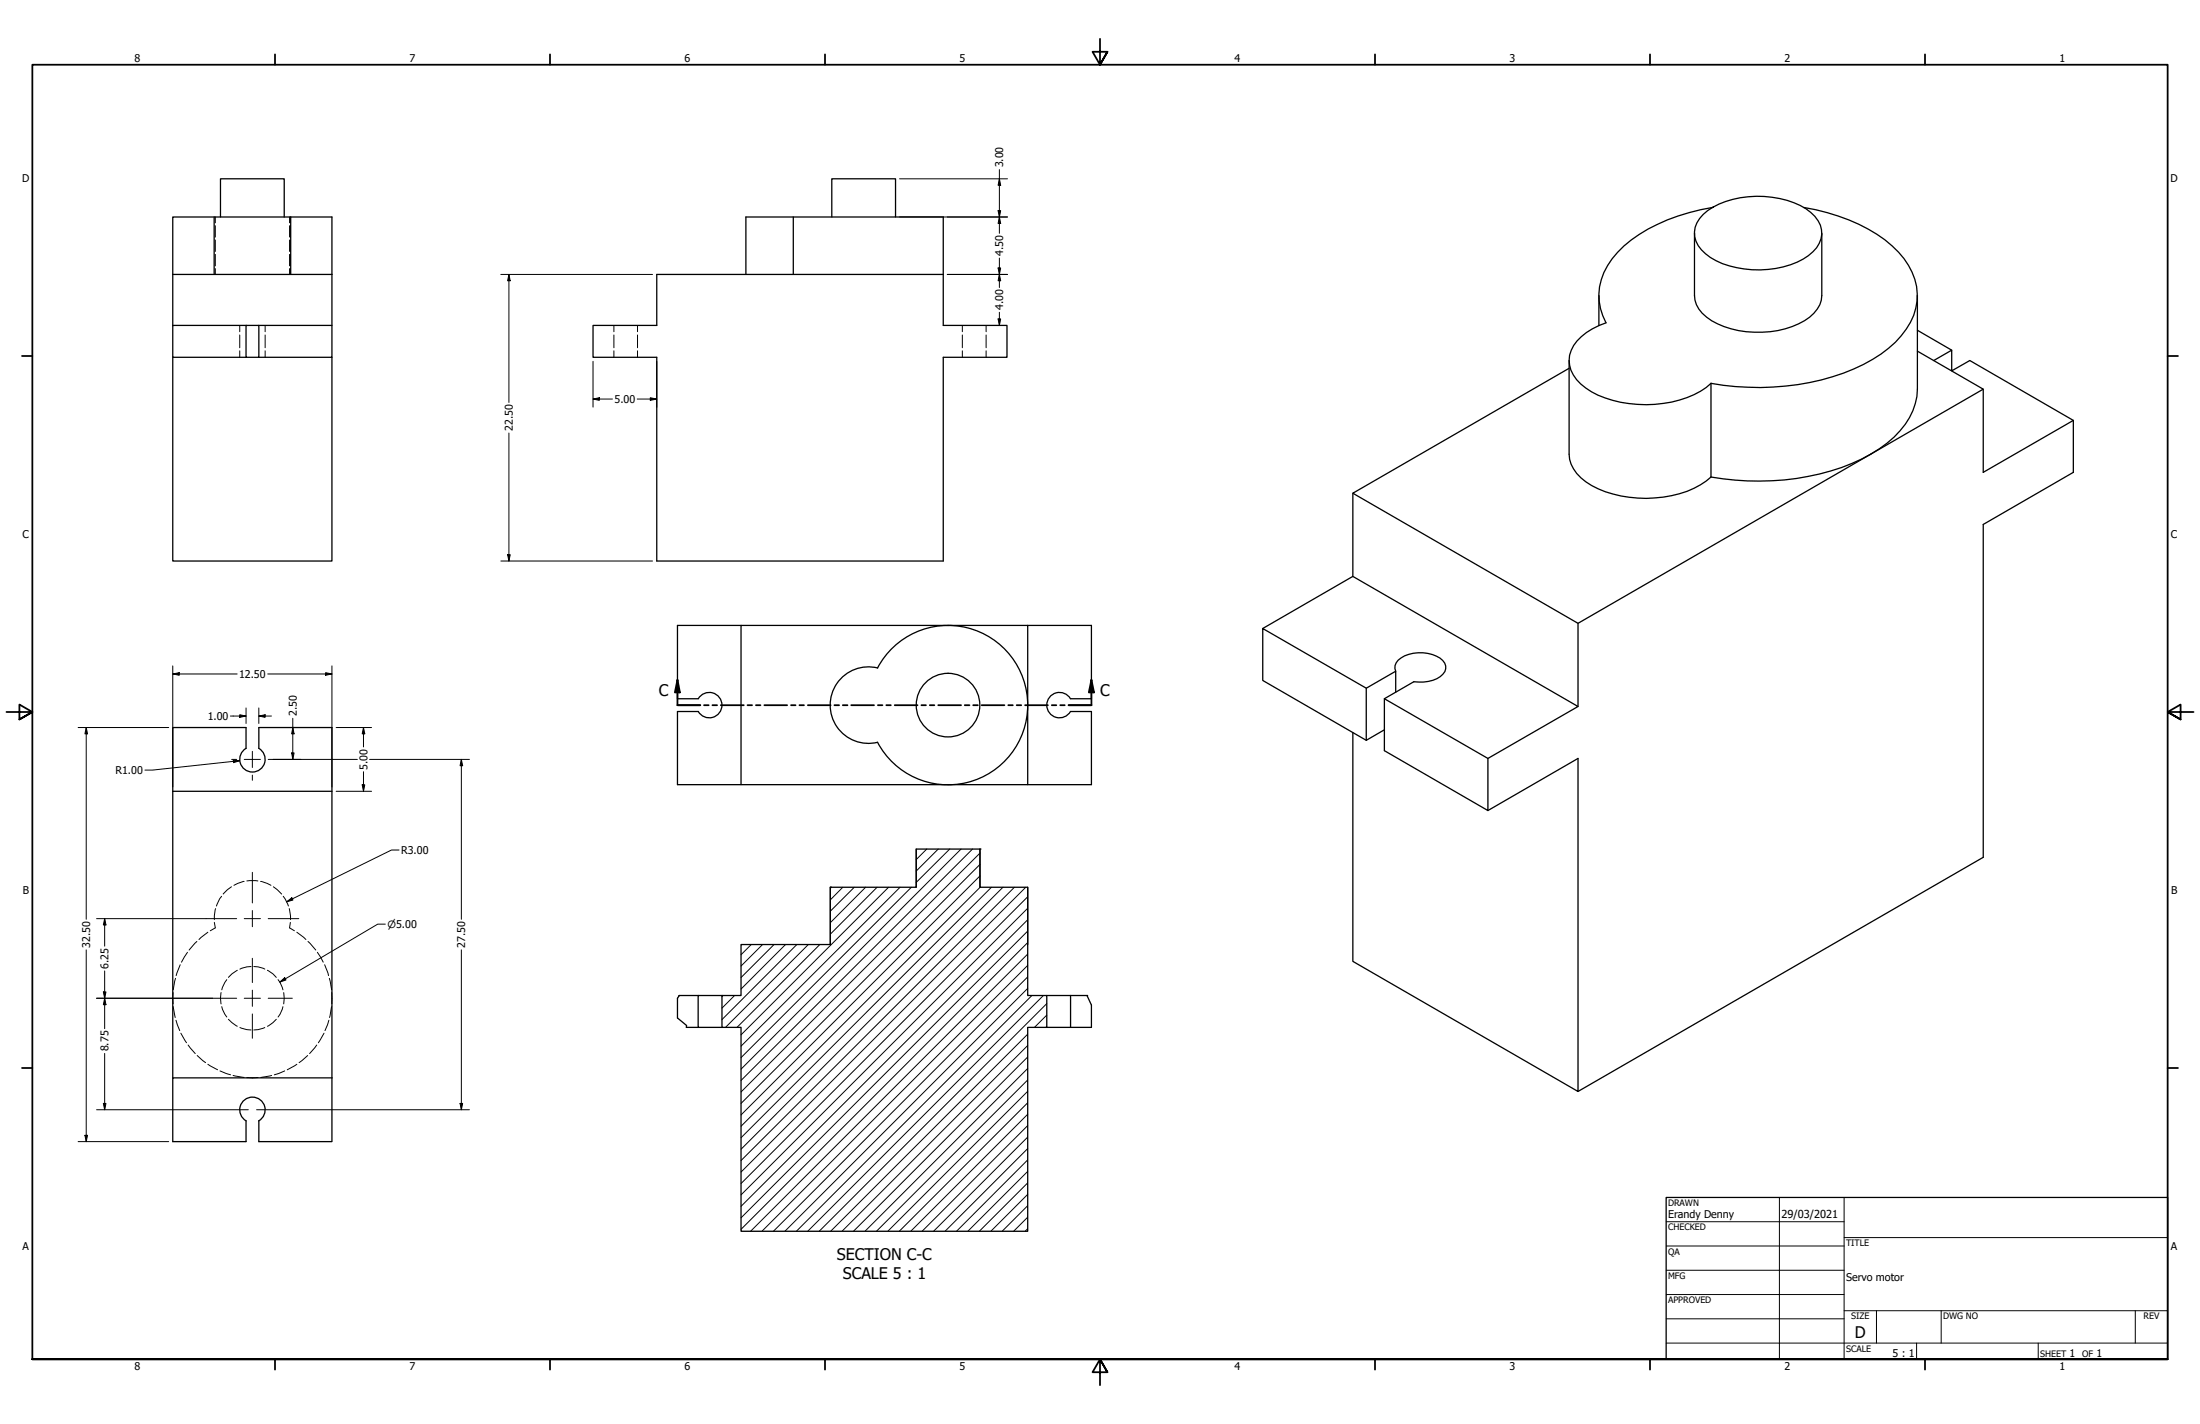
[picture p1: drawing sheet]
<svg xmlns="http://www.w3.org/2000/svg" width="864mm" height="559mm" viewBox="0 0 864 559" stroke-linecap="round" stroke-linejoin="round" font-family="sans-serif">
<!-- layer: Hatch (ANSI) -->
<g fill="none" stroke="#000" stroke-width=".39">
<path d="M363.8 333.2l-4.1 4.1M368.3 333.2l-8.6 8.6M372.8 333.2l-13.1 13.1M377.3 333.2l-86.4 86.3M381.8 333.2l-90.9 90.8M384.7 339.2l-93.8 93.8M384.7 334.8l-93.8 93.7M326.3 348.2l-.4 .4M330.8 348.2l-4.9 4.9M335.3 348.2l-9.4 9.4M339.8 348.2l-13.9 13.9M344.3 348.2l-18.4 18.4"/>
<path d="M348.8 348.2l-57.9 57.9M353.3 348.2l-62.4 62.3M357.8 348.2l-66.9 66.8M384.7 343.7l-93.8 93.8M384.7 348.2l-93.8 93.8M389.2 348.2l-98.3 98.3M393.7 348.2l-102.8 102.8M398.2 348.2l-107.3 107.2M402.7 348.2l-111.8 111.7M403.4 356.4l-112.5 112.5M403.4 351.9l-112.5 112.5M294.9 370.6l-4 4"/>
<path d="M299.3 370.6l-8.4 8.5M303.8 370.6l-12.9 13M308.4 370.6l-17.5 17.5M312.8 370.6l-29.4 29.5M317.3 370.6l-32.5 32.6M321.8 370.6l-32.5 32.6M403.4 378.8l-104.3 104.4M403.4 374.4l-108.8 108.8M403.4 369.9l-112.5 112.5M403.4 365.4l-112.5 112.5M403.4 360.9l-112.5 112.5M283.8 390.7l-.4 .4"/>
<path d="M288.4 390.7l-5 4.9M403.4 387.9l-95.3 95.3M403.4 383.3l-99.8 99.9M405.1 390.7l-92.5 92.5M409.6 390.7l-92.5 92.5M410.9 398.3l-4.8 4.9M410.9 393.8l-89.3 89.4M403.4 419.3l-63.9 63.9M403.4 414.8l-68.4 68.4M403.4 410.3l-72.9 72.9M403.4 405.8l-77.3 77.4M410.9 402.8l-.4 .4"/>
<path d="M403.4 437.3l-45.9 45.9M403.4 432.8l-50.4 50.4M403.4 428.2l-54.9 55M403.4 423.8l-59.4 59.4M403.4 459.7l-23.5 23.5M403.4 455.2l-27.9 28M403.4 450.7l-32.4 32.5M403.4 446.2l-36.9 37M403.4 441.7l-41.5 41.5M403.4 477.6l-5.5 5.6M403.4 473.1l-10 10.1M403.4 468.7l-14.5 14.5"/>
<path d="M403.4 464.2l-19 19M403.4 482.2l-1 1"/>
</g>
<!-- layer: Hidden (ANSI) -->
<g fill="none" stroke="#000" stroke-width=".39">
<path d="M84.5 85.2v2.2M84.5 88.6v4.4M84.5 94.2v4.5M84.5 99.8v4.5M113.7 85.2v2.2M113.7 88.6v4.4M113.7 94.2v4.5M113.7 99.8v4.5M84.5 105.4v2.3M113.7 105.4v2.3M94.1 127.7v2.5M94.1 131.4v5.1"/>
<path d="M94.1 137.7v2.5M104.1 127.7v2.5M104.1 131.4v5.1M104.1 137.7v2.5M241 127.7v2.5M241 131.4v5.1M241 137.7v2.5M250.3 127.7v2.5M250.3 131.4v5.1M250.3 137.7v2.5M377.8 127.7v2.5M377.8 131.4v5.1"/>
<path d="M377.8 137.7v2.5M387.1 127.7v2.5M387.1 131.4v5.1M387.1 137.7v2.5M84.6 356.6l-.5 4.3M87 351.7l-.8 1-1.2 2.8M90.9 348l-3.3 2.8M95.8 345.9l-4 1.5M96.9 345.7h4.3M102.3 345.9l4.1 1.5M107.3 348l3.3 2.8M111.2 351.7l2 3.8"/>
<path d="M113.5 356.6l.5 4.3M70.7 378.6l-1.5 4.2M73.6 373.7l-2.4 3.9M77.3 369.4l-3.1 3.4M81.6 365.8l-3.5 2.9M84.1 361.9l.4 2.2-2 1.2M98.6 379.3l-1.7 .1-2.7 .9M99.6 379.3l1.7 .1 2.6 .9M114 361.9l-.3 2.2 1.9 1.2M116.5 365.8l3.6 2.9M120.9 369.4l3.1 3.4M124.6 373.7l2.3 3.9"/>
<path d="M127.4 378.6l1.6 4.2M67.9 389.5v4.4M68 395l.8 4.3M68.9 383.9l-.9 4.5M86.8 389.5l-.2 2.2 .2 2.3M87.1 395l1.2 3 .7 1.1M89 384.4l-.7 1.1-1.2 2.9M89.7 400l3.5 2.7M93.2 380.7l-2.1 1.4-1.4 1.4M105 380.7l2.1 1.4 1.4 1.4M108.5 400l-1.4 1.3-2.1 1.4M109.2 384.4l.7 1.1 1.2 2.9"/>
<path d="M111.1 395l-1.2 3-.7 1.1M111.4 389.5v4.5M129.3 383.9l.9 4.5M130.2 395l-.9 4.3M130.2 389.5v4.4M69.1 400.4l1.4 4M71 405.4l2.2 3.8M73.9 410.1l2.7 3.3M77.4 414.2l3.3 2.8M81.6 417.6l3.8 2.2M94.2 403.2l2.7 .9 1.7 .1M103.9 403.2l-2.6 .9-1.7 .1"/>
<path d="M116.5 417.6l-3.7 2.2M120.8 414.2l-3.4 2.8M124.3 410.1l-2.8 3.3M127.2 405.4l-2.2 3.8M129.1 400.4l-1.5 4M86.4 420.2l4.1 1.6M91.5 422l4.3 .8M96.9 422.8h4.4M106.6 422l-4.2 .8M111.8 420.2l-4.1 1.6"/>
</g>
<!-- layer: Visible (ANSI) -->
<g fill="none" stroke="#000" stroke-width=".51">
<path d="M84.1 85.2v22.5M86.6 85.2v-15h25v15M114.1 85.2h-46.3v22.5M114.1 85.2h16.2v42.5M114.1 85.2v22.5M311.4 85.2h-18.6v22.5M326.5 85.2v-15h25v15M665.2 91.5v24.5a12 12 0 0 0 6.7 9.9 38.9 38.9 0 0 0 36.4 0 12.3 12.3 0 0 0 6.8-9.9v-24.5M668.6 84.1a32.6 32.6 0 0 1 23.9-7 29.7 29.7 0 0 1 19.9 7.8 9.3 9.3 0 0 1-.8 13.9 31.3 31.3 0 0 1-20.7 7.1 33.4 33.4 0 0 1-21.4-6.3 9.6 9.6 0 0 1-.9-15.5zM672.3 81.4a70.5 70.5 0 0 0-34.8 15.1 25.5 25.5 0 0 0-9.7 21.7l.5 2.9 2.1 5.6a22.2 22.2 0 0 0-13.6 10.8 11.4 11.4 0 0 0 3.7 13.2 38.5 38.5 0 0 0 25.7 8.1 41.5 41.5 0 0 0 23.5-6.7l1.9-1.7M708 81.4a70.7 70.7 0 0 1 34.7 15.1 25.9 25.9 0 0 1 9.8 21.6 27.8 27.8 0 0 1-11.1 18.6 76.7 76.7 0 0 1-40.6 14.8 108.6 108.6 0 0 1-29.2-1.1M67.8 107.7h62.5"/>
<path d="M67.8 107.7v20M311.4 107.7v-22.5h58.9v42.5h25v12.5h-25v80h-112.5v-80h-25v-12.5h25v-20h112.5M627.6 116v11.8M752.7 116v36.7a28 28 0 0 1-12 21.2 74.8 74.8 0 0 1-35.5 13.9 109.8 109.8 0 0 1-33.6-.6M96.6 127.7h5v12.5h-5zM96.6 127.7h-28.8v12.5h28.8M101.6 127.7h28.7v12.5h-28.7M752.7 137.8l25.8 14.9-159.1 91.9-88.3-51.1 84.8-49M752.7 129.6l13.4 7.8M67.8 140.2v80h62.5v-80M615.9 141.5v36.7a14.9 14.9 0 0 0 8.9 12.4 46.6 46.6 0 0 0 42.7-.4l4.1-3M671.6 150.4v36.8"/>
<path d="M759.1 141.5l7-4.1v8.1l7.1-4 40.7 23.5v20.4l-35.4 20.4v130.6l-159.1 91.9M778.5 152.7v32.7l35.4-20.4M531.1 193.5v32.7M290.9 245.4h112.5v62.5h-112.5zM290.9 245.4h-25v28.8h8.2a5 5 0 0 1 7.5-1.3 5 5 0 0 1 0 7.6 5 5 0 0 1-7.5-1.3h-8.2v28.7h25M403.4 245.4h25v28.8h-8.2a5 5 0 0 0-7.5-1.3 5 5 0 0 0 0 7.6 5 5 0 0 0 7.5-1.3h8.2v28.7h-25M495.7 246.6l35.4-20.4 88.3 51-35.3 20.4M619.4 244.6v32.6M330.2 266.1a15 15 0 0 1 14.3-4 31.3 31.3 0 0 1 47.4-9.6 31.3 31.3 0 0 1 0 48.4 31.3 31.3 0 0 1-47.4-9.6 15 15 0 0 1-16.7-7.2 15 15 0 0 1 2.4-18zM536.3 270.1l-40.6-23.5v20.4l40.6 23.5M547.9 263.4a4 4 0 0 1 2.1-5.2 14.4 14.4 0 0 1 16.4 1 3.9 3.9 0 0 1-1 6.3 14.9 14.9 0 0 1-10.4 2l-11.6 6.7v20.4l40.7 23.5v-20.5l-40.7-23.4M547.9 271.6v-8.2l-11.6 6.7v20.4l7.1-4.1"/>
<path d="M96.6 293.7v-8.2h-28.8v25M96.6 293.7a5 5 0 0 0-1.3 7.5 5 5 0 0 0 7.6 0 5 5 0 0 0-1.3-7.5M101.6 293.7v-8.2h28.7v25M531.1 287.5v89.8l88.3 51v-130.7l-35.3 20.5M359.7 333.2v15M384.7 333.2v15M325.9 348.2v22.4M403.4 348.2v22.4M290.9 370.6h35v-22.4h33.8v-15h25v15h18.7v42.5h7.5v12.5h-7.5v80h-112.5v-80h-7.5v-12.5h7.5zM265.9 391.7v7.8M266.6 390.7h7.5M283.4 390.7h-9.3v12.5h9.3"/>
<path d="M410.9 390.7h9.3v12.5h-9.3M420.2 390.7h6.7M428.4 394.4v8.8h-8.2M269.4 403.2h4.7M67.8 423h62.5v25h-28.7v-8.2a5 5 0 0 0 1.3-7.5 5 5 0 0 0-7.6 0 5 5 0 0 0 1.3 7.5v8.2h-28.8zM67.8 423v-112.5h62.5v112.5"/>
<circle cx="372.1" cy="276.7" r="12.5"/>
</g>
<!-- layer: Break Line (ANSI) -->
<path d="M265.9 399.5l3.6 2.9-.1 .8M266.6 390.7l-.7 1M426.9 390.7l1.5 3.7" fill="none" stroke="#000" stroke-width=".51"/>
<!-- layer: Visible (ANSI) -->
<g fill="#000">
<circle cx="384.7" cy="333.2" r=".25"/>
<circle cx="325.9" cy="348.2" r=".25"/>
</g>
<!-- layer: Section Line (ANSI) -->
<g fill="none" stroke="#000" stroke-width=".7">
<path d="M265.9 266.8l1 4.9h-2zM265.9 266.8v9.9h9M276.4 276.7h1.8M279.7 276.7h1.8M283 276.7h9M293.4 276.7h1.8M296.7 276.7h1.8M300 276.7h9M310.5 276.7h1.8M313.8 276.7h1.8M317.1 276.7h9M327.5 276.7h1.9"/>
<path d="M330.8 276.7h1.9M334.1 276.7h9M344.6 276.7h1.8M347.9 276.7h1.8M351.2 276.7h9M361.7 276.7h1.8M365 276.7h1.8M368.3 276.7h9M378.7 276.7h1.9M382 276.7h1.9M385.3 276.7h9M395.8 276.7h1.8"/>
<path d="M399.1 276.7h1.8M402.4 276.7h9M412.9 276.7h1.8M416.2 276.7h1.8M428.4 266.8l1.1 4.9h-2.1zM428.4 266.8v9.9h-8.9"/>
</g>
<g fill="#000">
<path d="M265.9 266.8l1 4.9h-2z" fill-rule="evenodd"/>
<path d="M428.4 266.8l1.1 4.9h-2.1z" fill-rule="evenodd"/>
</g>
<!-- layer: Border (ANSI) -->
<g fill="none" stroke="#000" stroke-width=".7">
<path d="M431.8 15.2v10.2l-2.9-5.1h5.8l-2.9 5.1 2.9-5.1M107.9 21.3v4.1M215.9 21.3v4.1M323.8 21.3v4.1M539.8 21.3v4.1M647.7 21.3v4.1M755.6 21.3v4.1M8.6 139.7h4.1M850.9 139.7h4.1M2.5 279.4h10.2l-5.1-2.9v5.8l5.1-2.9-5.1 2.9M861.1 279.4h-10.2l5.1-2.9v5.8l-5.1-2.9 5.1 2.9M8.6 419.1h4.1"/>
<path d="M850.9 419.1h4.1M12.7 533.4v-508h838.2v508h-838.2h838.2M107.9 533.4v4.1M215.9 533.4v4.1M323.8 533.4v4.1M434.7 538.5l-2.9-5.1 2.9 5.1h-5.8l2.9-5.1v10.2M539.8 533.4v4.1M647.7 533.4v4.1M755.6 533.4v4.1"/>
</g>
<!-- layer: Title (ANSI) -->
<g fill="none" stroke="#000" stroke-width=".39">
<path d="M654 479.4h69.9M698.5 469.9v63.5M723.9 469.9v63.5M654 488.9h69.9M654 498.5h69.9M723.9 485.6h127M654 508h69.9M654 517.5h69.9M723.9 514.3h127M736.6 514.3v12.7M762 514.3v12.7M838.2 514.3v12.7"/>
<path d="M654 527h196.9M752.3 527v6.4M800.1 527v6.4"/>
</g>
<path d="M654 469.9h196.9v63.5h-196.9z" fill="none" stroke="#000" stroke-width=".51"/>
<!-- layer: Dimension (ANSI) -->
<g fill="none" stroke="#000" stroke-width=".39">
<path d="M353.1 70.2h42.4M392.3 70.2l.5 2.5h-1zM392.3 66.5v25.1M353.1 85.2h42.4M391.8 82.7h1l-.5 2.5zM392.3 85.2l.5 2.5h-1zM196.6 107.7h59.6M199.8 107.7l.5 2.5h-1zM199.8 107.7v50.2M371.9 107.7h23.6M391.8 105.2h1l-.5 2.5zM392.3 107.7l.5 2.5h-1z"/>
<path d="M392.3 101.3v11.5M391.8 125.2h1l-.5 2.5zM392.3 122.6v5.1M232.8 156.6l2.5-.5v1zM232.8 156.6h7.6M232.8 141.8v18M250.1 156.6h7.7M255.3 156.1l2.5 .5-2.5 .5zM257.8 141.8v18M199.8 169.9v50.3M199.3 217.7h1l-.5 2.5zM196.6 220.2h59.6"/>
<path d="M67.8 264.5l2.6-.5v1zM67.8 264.5h25.3M67.8 261.3v47.6M96.6 277.8v6.1M101.6 277.8v6.1M105.1 264.5h25.2M127.8 264l2.5 .5-2.5 .5zM130.3 261.3v47.6M30.7 285.5h35.5M33.8 285.5l.6 2.5h-1.1zM33.8 285.5v75.2M90.4 281h6.2"/>
<path d="M91.6 298.3l2.5 .2-2.4 .8zM94.1 298.5l-34.2 3.7h-3M94.1 280.5l2.5 .5-2.5 .5zM101.6 281l2.5-.5v1zM101.6 281h5M107.3 298h33M114.5 295.5h.9l-.5 2.5zM114.9 285.5l.5 2.5h-.9zM114.9 281.9v16.1M132 285.5h13.9M142.7 285.5l.5 2.5h-1zM142.7 285.5v7.6"/>
<path d="M145.1 298h39.2M181.1 298l.5 2.5h-1zM181.1 298v62.7M132 310.5h13.9M142.2 308h1l-.5 2.5zM142.7 302.8v7.7M156.7 333.6h-3l-41.2 20.3M112.5 353.9l2.1-1.6 .4 .9zM33.8 372.7v75.3M37.9 360.5h43M41.1 360.5l.5 2.5h-1zM41.1 360.5v10.8"/>
<path d="M151.3 362.6h-3l-38.4 22.8M181.1 372.7v62.8M37.9 391.7h45.5M40.6 389.3h1l-.5 2.4zM41.1 391.7l.5 2.6h-1zM41.1 381v22.7M109.9 385.4l1.9-1.7 .5 .9zM41.1 413.4v22.1M37.9 435.5h59.6M40.6 433h1l-.5 2.5zM100.7 435.5h83.6M180.6 433h1l-.5 2.5z"/>
<path d="M30.7 448h35.5M33.3 445.5h1.1l-.6 2.5z"/>
</g>
<g fill="#000">
<path d="M392.3 70.2l.5 2.5h-1z" fill-rule="evenodd"/>
<path d="M391.8 82.7h1l-.5 2.5z" fill-rule="evenodd"/>
<path d="M392.3 85.2l.5 2.5h-1z" fill-rule="evenodd"/>
<path d="M199.8 107.7l.5 2.5h-1z" fill-rule="evenodd"/>
<path d="M391.8 105.2h1l-.5 2.5z" fill-rule="evenodd"/>
<path d="M392.3 107.7l.5 2.5h-1z" fill-rule="evenodd"/>
<path d="M391.8 125.2h1l-.5 2.5z" fill-rule="evenodd"/>
<path d="M232.8 156.6l2.5-.5v1z" fill-rule="evenodd"/>
<path d="M255.3 156.1l2.5 .5-2.5 .5z" fill-rule="evenodd"/>
<path d="M199.3 217.7h1l-.5 2.5z" fill-rule="evenodd"/>
<path d="M67.8 264.5l2.6-.5v1z" fill-rule="evenodd"/>
<path d="M127.8 264l2.5 .5-2.5 .5z" fill-rule="evenodd"/>
<path d="M33.8 285.5l.6 2.5h-1.1z" fill-rule="evenodd"/>
<path d="M91.6 298.3l2.5 .2-2.4 .8z" fill-rule="evenodd"/>
<path d="M94.1 280.5l2.5 .5-2.5 .5z" fill-rule="evenodd"/>
<path d="M101.6 281l2.5-.5v1z" fill-rule="evenodd"/>
<path d="M114.5 295.5h.9l-.5 2.5z" fill-rule="evenodd"/>
<path d="M114.9 285.5l.5 2.5h-.9z" fill-rule="evenodd"/>
<path d="M142.7 285.5l.5 2.5h-1z" fill-rule="evenodd"/>
<path d="M142.2 308h1l-.5 2.5z" fill-rule="evenodd"/>
<path d="M181.1 298l.5 2.5h-1z" fill-rule="evenodd"/>
<path d="M112.5 353.9l2.1-1.6 .4 .9z" fill-rule="evenodd"/>
<path d="M41.1 360.5l.5 2.5h-1z" fill-rule="evenodd"/>
<path d="M40.6 389.3h1l-.5 2.4z" fill-rule="evenodd"/>
<path d="M41.1 391.7l.5 2.6h-1z" fill-rule="evenodd"/>
<path d="M109.9 385.4l1.9-1.7 .5 .9z" fill-rule="evenodd"/>
<path d="M40.6 433h1l-.5 2.5z" fill-rule="evenodd"/>
<path d="M180.6 433h1l-.5 2.5z" fill-rule="evenodd"/>
<path d="M33.3 445.5h1.1l-.6 2.5z" fill-rule="evenodd"/>
</g>
<!-- layer: Center Mark (ANSI) -->
<g fill="none" stroke="#000" stroke-width=".39">
<path d="M90.9 298h2M95.9 298h6.3M99.1 294.8v6.4M105.3 298h2M99.1 304.2v2M99.1 357.3v6.4M99.1 342.3v12M80.9 360.5h12M95.9 360.5h6.3M99.1 376v9.6M105.3 360.5h12M83.4 391.7h9.5"/>
<path d="M95.9 391.7h6.3M99.1 388.6v6.3M99.1 397.9v9.5M105.3 391.7h9.4"/>
</g>
<g font-size="6.3">
<text x="258.6" y="273.2">C</text>
<text x="431.9" y="273.2">C</text>
<text x="328.5" y="494.3">SECTION C-C</text>
<text x="330.8" y="501.9">SCALE 5 : 1</text>
<text x="728.1" y="524.9">D</text>
</g>
<text font-size="4.3" x="699.3" y="478">29/03/2021</text>
<g font-size="4.2">
<text x="52.8" y="24.4">8</text>
<text x="160.8" y="24.4">7</text>
<text x="268.7" y="24.4">6</text>
<text x="376.7" y="24.4">5</text>
<text x="484.6" y="24.4">4</text>
<text x="592.6" y="24.4">3</text>
<text x="700.5" y="24.4">2</text>
<text x="808.5" y="24.4">1</text>
<text x="393.8" y="65.7" transform="rotate(-90 393.8 65.7)">3.00</text>
<text x="8.8" y="71.4">D</text>
<text x="852" y="71.4">D</text>
<text x="393.8" y="100.5" transform="rotate(-90 393.8 100.5)">4.50</text>
<text x="393.8" y="121.7" transform="rotate(-90 393.8 121.7)">4.00</text>
<text x="241.2" y="158.1">5.00</text>
<text x="201.3" y="169.2" transform="rotate(-90 201.3 169.2)">22.50</text>
<text x="8.9" y="211.1">C</text>
<text x="852.2" y="211.1">C</text>
<text x="93.9" y="266">12.50</text>
<text x="116.5" y="281.1" transform="rotate(-90 116.5 281.1)">2.50</text>
<text x="81.5" y="282.5">1.00</text>
<text x="45.3" y="303.7">R1.00</text>
<text x="144.2" y="302.1" transform="rotate(-90 144.2 302.1)">5.00</text>
<text x="157.5" y="335.1">R3.00</text>
<text x="9" y="350.8">B</text>
<text x="852.2" y="350.8">B</text>
<text x="35.4" y="372" transform="rotate(-90 35.4 372)">32.50</text>
<text x="182.6" y="372" transform="rotate(-90 182.6 372)">27.50</text>
<text x="42.6" y="380.2" transform="rotate(-90 42.6 380.2)">6.25</text>
<text x="42.6" y="412.6" transform="rotate(-90 42.6 412.6)">8.75</text>
<text x="654.8" y="477.8">Erandy Denny</text>
<text x="8.9" y="490.5">A</text>
<text x="852.2" y="490.5">A</text>
<text x="724.7" y="502.6">Servo motor</text>
<text x="742.9" y="532.6">5 : 1</text>
<text x="812.4" y="532.6">1</text>
<text x="823" y="532.6">1</text>
<text x="52.8" y="537.5">8</text>
<text x="160.8" y="537.5">7</text>
<text x="268.7" y="537.5">6</text>
<text x="376.7" y="537.5">5</text>
<text x="484.6" y="537.5">4</text>
<text x="592.6" y="537.5">3</text>
<text x="700.5" y="537.5">2</text>
<text x="808.5" y="537.5">1</text>
</g>
<text font-size="3.9" x="152.1" y="364.1">⌀5.00</text>
<g font-size="3.5">
<text x="654.8" y="473.2">DRAWN</text>
<text x="654.8" y="482.8">CHECKED</text>
<text x="724.7" y="488.9">TITLE</text>
<text x="654.8" y="492.3">QA</text>
<text x="654.8" y="501.8">MFG</text>
<text x="654.8" y="511.4">APPROVED</text>
<text x="726.7" y="517.7">SIZE</text>
<text x="762.8" y="517.7">DWG NO</text>
<text x="841.4" y="517.7">REV</text>
<text x="724.7" y="530.4">SCALE</text>
<text x="800.9" y="532.6">SHEET</text>
<text x="817.4" y="532.6">OF</text>
</g>
</svg>
